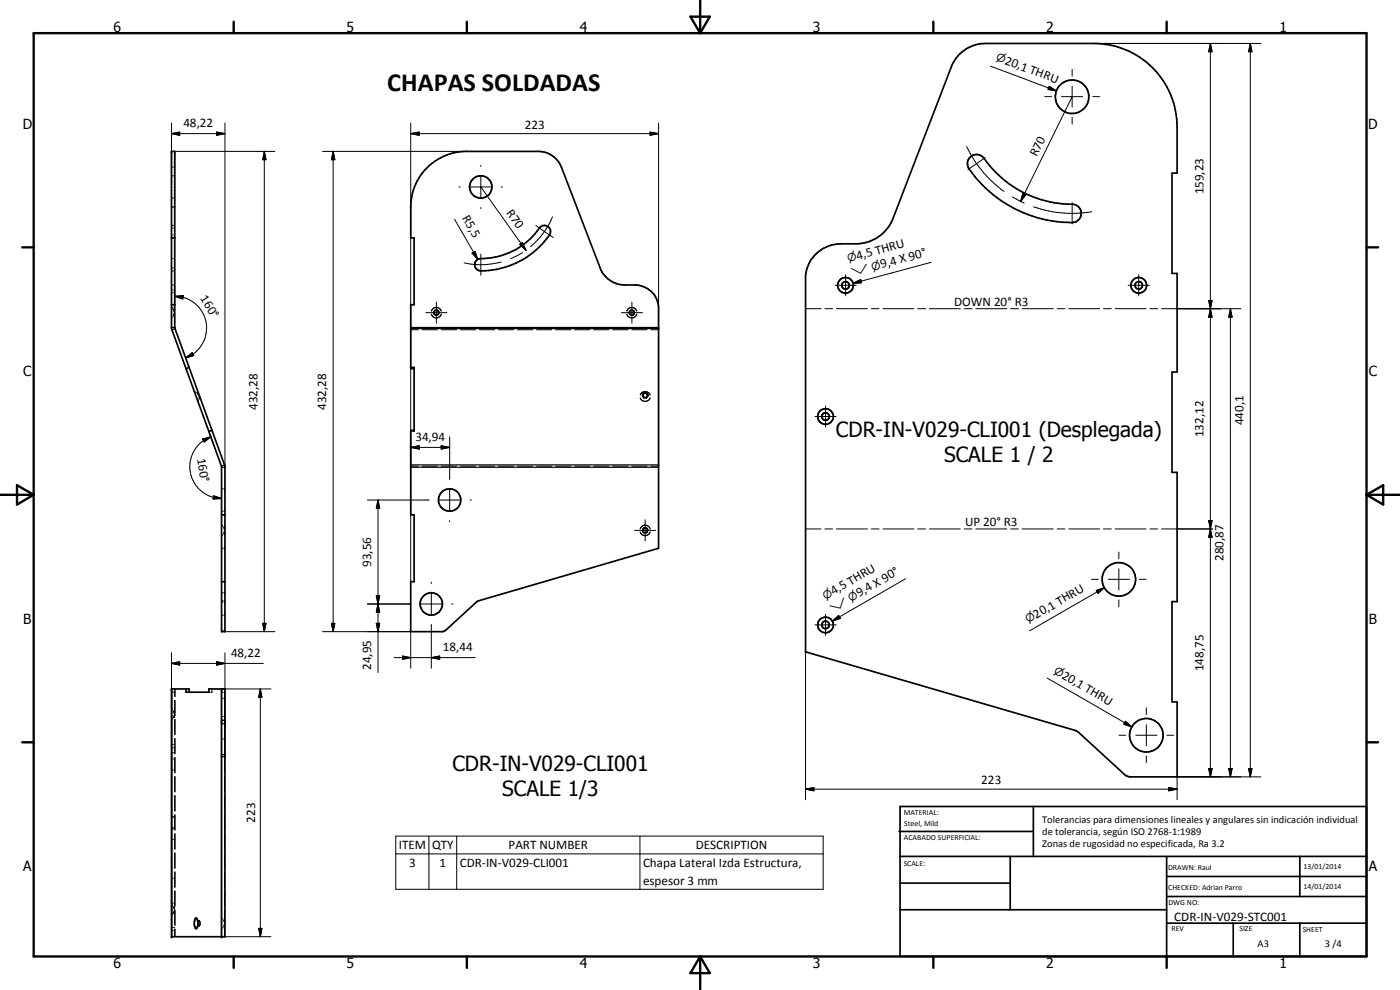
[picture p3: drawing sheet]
<svg xmlns="http://www.w3.org/2000/svg" width="420mm" height="297mm" viewBox="0 0 420 297" stroke-linecap="round" stroke-linejoin="round" font-family="sans-serif">
<g fill="#000">
<circle cx="52.3" cy="93.1" r=".18"/>
<circle cx="59.4" cy="118" r=".18"/>
<circle cx="59.9" cy="119.4" r=".18"/>
<circle cx="192.9" cy="118.6" r=".18"/>
<circle cx="192.9" cy="118.7" r=".18"/>
<circle cx="193.2" cy="119.3" r=".18"/>
<circle cx="194" cy="119.3" r=".18"/>
<circle cx="194.4" cy="118.6" r=".18"/>
<circle cx="194.4" cy="118.7" r=".18"/>
<circle cx="67.3" cy="159.9" r=".18"/>
<circle cx="67.3" cy="158.4" r=".18"/>
<circle cx="51.5" cy="206.7" r=".25"/>
<circle cx="66.5" cy="206.7" r=".25"/>
<circle cx="67.3" cy="276.3" r=".18"/>
<circle cx="51.5" cy="281.1" r=".25"/>
<circle cx="66.5" cy="281.1" r=".25"/>
</g>
<g fill="none" stroke="#000" stroke-width=".35">
<path d="M51.5 52.7h.3M51.5 59.4h.3M52.1 52.7h.3M52.1 59.4h.3M51.5 62.1h.9M51.5 67.6h.3M52.1 67.6h.3M51.5 98.3h.9M51.5 81.3h.3M51.5 92.2l.2 .3M51.5 85.5h.3M51.7 95.1l-.2 .3"/>
<path d="M52 92.8l.3 .3M52.1 81.3h.3M52.1 85.5h.3M52.3 93.1v.5M52.3 94.1v.5M52.3 94.6l-.3 .2M52.3 94.6h.1M52.3 93.1h.1M52.5 98.6l-.9 .3M123.3 98.3h74.3M123.3 98.6h74.3M129.5 93.3a1.52 1.52 0 0 1 1.4-1.1 1.52 1.52 0 0 1 1.5 1.1"/>
<path d="M129.5 94.3a1.51 1.51 0 0 0 1.4 1.1 1.51 1.51 0 0 0 1.5-1.1M188.1 94.3a1.54 1.54 0 0 0 1.5 1.1 1.54 1.54 0 0 0 1.5-1.1M188.1 93.3a1.55 1.55 0 0 1 1.5-1.1 1.55 1.55 0 0 1 1.5 1.1M58.3 117.5l.4 .1M59 117.8l.4 .2M59.4 118l.1 .4M59.4 117.9v.1M59.5 117.9h.1M59.7 118.9l.2 .5M59.9 119.4l-.2 .3M60.1 119.3l-.2 .1M192.1 118.5a1.59 1.59 0 0 1 1.5-1 1.59 1.59 0 0 1 1.5 1"/>
<path d="M192.1 119.4a1.59 1.59 0 0 0 1.5 1 1.59 1.59 0 0 0 1.5-1M192.9 118.7l.3 .6M194.4 118.7l-.4 .6M59.6 120.1l-.2 .3M67.4 139.5l-.9 .4M123.3 129.5h.3M123.3 139.5h74.3M124.3 129.1v.1M124.3 129.3l-.3 .2M66.5 157.6l.3 .3M66.5 140.2h1M66.5 153.4h.4"/>
<path d="M66.5 146.7h.4M67.1 158.1l.2 .3M67.2 153.4h.3M67.2 146.7h.3M67.3 158.4v.5M67.3 159.4v.5M67.3 159.9l-.2 .2M67.3 159.9h.1M67.3 158.4h.1M67.5 159.9h.1M67.5 158.4h.1M123.3 140.2h74.3"/>
<path d="M192.1 158.7a1.55 1.55 0 0 1 1.5-1.1 1.55 1.55 0 0 1 1.5 1.1M192.1 159.6a1.55 1.55 0 0 0 1.5 1.1 1.55 1.55 0 0 0 1.5-1.1M66.5 164.5h.4M66.5 177.8h.4M66.8 160.4l-.3 .3M67.2 164.5h.3M67.2 177.8h.3M66.5 184.6h.4M67.2 184.6h.3M51.5 207.7h.3M51.5 212.8l.2 .3M51.6 206.7v74.4"/>
<path d="M51.7 215.7l-.2 .2M52 213.4l.3 .2M52.1 207.7h.3M52.3 213.6v.5M52.3 214.6v.5M52.3 215.1l-.3 .3M52.3 215.1h.1M52.3 213.6h.1M52.4 206.7v2.3M52.4 210.1v4.6M52.4 215.9v4.5M62.7 207.7h.3"/>
<path d="M63.6 207.4v.3h-.3M63.6 206.7v.4M66.5 206.7v74.4M66.5 207.7h.4M66.5 217.2h1M66.5 216.1h1M66.5 215h.4M66.5 216.2h.4M66.5 209.5h.4M67.2 207.7h.3M67.2 215h.3M67.2 216.2h.3"/>
<path d="M67.2 209.5h.3M51.5 225.8h.3M51.5 224.4h.3M51.5 231.1h.3M52.1 225.8h.3M52.1 224.4h.3M52.1 231.1h.3M52.4 221.6v4.5M52.4 227.3v4.6M52.4 233v4.6M52.4 238.7v4.6M66.5 226.4h1"/>
<path d="M66.5 227.1h1M66.5 221.7h.4M67.2 221.7h.3M51.5 248.7h.3M52.1 248.7h.3M52.4 244.5v4.5M52.4 250.2v4.6M52.4 255.9v4.6M51.5 271.5l.2 .2M51.7 274.3l-.2 .3M52 272l.3 .3M52.3 272.3v.5"/>
<path d="M52.3 273.3v.5M52.3 273.8l-.3 .3M52.3 273.8h.1M52.3 272.3h.1M52.4 261.6v4.6M52.4 267.3v4.6M52.4 273v4.6M52.4 278.8v2.3M59 275.6l.3 .2M59.3 278.3l-.3 .2M59.4 276.8l.1-.4a.77 .77 0 0 1 .6 .5 .77 .77 0 0 1-.2 .8h-.4l-.1-.4M59.5 276.1l.2 .3"/>
<path d="M59.6 277.6l.2 .2M59.7 276.3v.1M59.7 277.7l-.2 .3M59.7 276.4l.1 .2M59.8 276.3l-.2 .2M59.8 277.5l-.1 .3M66.5 275.5l.3 .3M66.8 278.3l-.3 .3M67.1 276.1l.2 .2M67.3 276.3v.5M67.3 277.3v.5M67.3 277.8l-.2 .3"/>
<path d="M67.3 277.8h.1M67.3 276.3h.1M67.5 277.8h.1M67.5 276.3h.1"/>
</g>
<g fill="none" stroke="#000" stroke-width=".3">
<path d="M297.3 19.9l19.8 7.4M328.2 13h50.2M363.3 13l.5 2.5h-1.1zM363.3 13v220.1M375.2 13l.5 2.5h-1zM375.2 13v220.1M51.5 36.9v25.2M65 39.6l2.5 .5-2.5 .5zM67.5 36.9v103.3M123.3 36.9v137.6M195.1 39.6l2.5 .5-2.5 .5zM197.6 36.9v103.3"/>
<path d="M313.6 29h2M314.9 25.9l2.2 1.4-2.6-.5zM318.6 29h6.3M321.8 29h.1M321.8 29l-15.5 31.5M321.8 20.8v2.1M321.8 25.8v6.4M321.8 35.2v2M327.9 29h2.1M51.5 40.1l2.4-.5v1zM51.5 50.1h.3M51.5 40.1h16"/>
<path d="M52.1 50.1h.3M52.4 45.4h30.1M79.3 45.4l.5 2.5h-.9zM79.3 45.4v144.1M96.8 45.4h43.1M100 45.4l.5 2.5h-1zM100 45.4v144.1M123.3 40.1l2.5-.5v1zM123.3 40.1h74.3M137.7 56.1h.4M141.1 56.1h6.4M144.3 56.1h.1"/>
<path d="M144.3 56.1l13.5 19M144.3 49.6v.3M144.3 52.9v6.4M150.4 56.1h.4M290.1 44l3 5.1M293.1 49.1l3.8 4.5 4.4 3.8M293.1 49.1l-2.6 1.8M295.7 47.3l-2.6 1.8M303.9 59.1l3.5 1.9M307 58l.9 .4-1.6 2.1zM51.5 77.6h.3M51.5 70.5h.3"/>
<path d="M51.5 68.4h.3M52.1 77.6h.3M52.1 70.5h.3M52.1 68.4h.3M136.4 65.8l7 12.1M141.7 75.9l.9-.5 .8 2.5zM144.3 62.3v.3M144.3 76.2v6.4M150.4 78.6a22.8 22.8 0 0 1-11.1 .3M156 73.3l.8-.5 1 2.3zM156.8 75.8l-3.6 1.8M160.8 67.6l2.6 1.9"/>
<path d="M163.4 69.5l-2 2.4-2.2 2.1M163.4 69.5l2.6 1.8M165.8 65.1l-.8 1.8-1.6 2.6M279.5 78.7l-23.5 6.3M310.2 62.1a35.2 35.2 0 0 0 17.4 1.4M321.8 60.8v6.4M51.5 87h.3M51.5 87.8h.3M51.5 92.4h.3M51.5 80.4h.3M52.1 87h.3M52.1 87.8h.3"/>
<path d="M52.1 92.4h.3M52.1 80.4h.3M52.4 88.9l2.6-.2-.1 1zM52.4 88.9a9.3 9.3 0 0 1 5.8 1.9 9.5 9.5 0 0 1-.3 15.5l-2.2 1.1M52.4 85.7v5.7M123.3 98.9h2.2M126.7 98.9h4.6M127.8 93.8h6.3M131 90.6v6.4M132.4 98.9h4.6M138.2 98.9h4.5M143.9 98.9h4.6"/>
<path d="M149.6 98.9h4.6M155.3 98.9h4.6M161 98.9h4.6M166.7 98.9h4.6M172.5 98.9h4.5M178.2 98.9h4.5M183.9 98.9h4.6M186.5 93.8h6.3M189.6 98.9h4.6M189.6 90.6v6.4M195.4 98.9h2.2M241.8 92.6h4.6"/>
<path d="M247.6 92.6h2.3M250.6 85.6h6.4M251 92.6h9.3M253.8 82.4v6.4M256 85l2.3-1.1 .3 .9zM261.5 92.6h2.3M265 92.6h9.3M275.4 92.6h2.4M278.9 92.6h9.3M289.4 92.6h2.3M292.9 92.6h9.3M303.3 92.6h2.3"/>
<path d="M306.8 92.6h9.3M317.3 92.6h2.3M320.7 92.6h9.3M331.2 92.6h2.3M334.7 92.6h9.2M338.6 85.6h6.3M341.7 82.4v6.4M345.1 92.6h2.3M348.6 92.6h23.8M362.7 90.2h1.1l-.5 2.4zM363.3 92.6l.5 2.6h-1.1zM369.3 92.6l.5 2.6h-1z"/>
<path d="M369.3 92.6v140.5M55.7 107.4l2-1.6 .5 .9zM60.8 131.7l2.5-.6-2 1.5zM62.7 129.5l1.6 4.5M63.3 131.1a9.1 9.1 0 0 0-4.8 3.8 9.5 9.5 0 0 0 5.5 14.3l2.5 .4M123.3 134.2l2.5-.5v1zM123.3 139.9h2.2M123.3 134.2h11.6M126.7 139.9h4.6M132.4 133.7l2.5 .5-2.5 .5zM132.4 139.9h4.6M134.9 131.1v12.7"/>
<path d="M138.2 139.9h4.5M143.9 139.9h4.6M149.6 139.9h4.6M155.3 139.9h4.6M161 139.9h4.6M166.7 139.9h4.6M172.5 139.9h4.5M178.2 139.9h4.5M183.9 139.9h4.6M189.6 139.9h4.6M195.4 139.9h2.2M244.6 125h6.3"/>
<path d="M247.8 121.8v6.3M64.1 148.8l2.4 .8-2.5 .1zM110.3 150h18.5M113.4 150l.5 2.5h-1zM113.4 150v51.8M131.8 150h6.3M134.9 146.9v6.3M134.9 156.2v.3M141.1 150h.4M190.4 159.1h6.4M193.6 156v6.3M241.8 158.7h4.6"/>
<path d="M247.6 158.7h2.3M251 158.7h9.3M261.5 158.7h2.3M265 158.7h9.3M275.4 158.7h2.4M278.9 158.7h9.3M289.4 158.7h2.3M292.9 158.7h9.3M303.3 158.7h2.3M306.8 158.7h9.3M317.3 158.7h2.3M320.7 158.7h9.3"/>
<path d="M331.2 158.7h2.3M334.7 158.7h9.2M345.1 158.7h2.3M348.6 158.7h15.3M362.7 156.2h1.1l-.5 2.5zM362.7 156.2l1.1 5h-1.1l1.1-5zM363.3 158.7l.5 2.5h-1.1zM112.9 178.7h1l-.5 2.5zM129.4 174.7v.3M129.4 178.1v6.3M271.8 173.7l-22 12.7M327.6 173.8h2"/>
<path d="M329 177.2l2.4-.9-1.9 1.8zM331.4 176.3l-22.4 13M332.6 173.8h6.4M335.8 165.7v1.9M335.8 170.6v6.4M342 173.8h2M51.5 199.1l2.4-.6v1.1zM51.5 195.9v10.8M51.5 199.1h27.5M65 198.5l2.5 .6-2.5 .5zM66.5 180.6h.4M66.5 180.3h.4"/>
<path d="M66.5 189.1h.4M67.2 180.6h.3M67.2 180.3h.3M67.2 189.1h.3M67.5 195.9v31.2M67.5 189.5h15M78.9 187h.9l-.5 2.5zM96.8 189.5h26.5v11M99.5 187h1l-.5 2.5zM110.3 181.2h13M112.9 187h1l-.5 2.5zM113.4 181.2l.5 2.5h-1z"/>
<path d="M118.3 197.3h24.3M120.8 196.8l2.5 .5-2.5 .5zM126.3 181.2h6.3M129.4 197.3l2.5-.5v1zM129.4 187.4v13.1M135.6 181.2h.4M241.8 195.6v44.3M244.6 187.5h6.3M247.8 184.3v6.4M249.8 186.4l1.9-1.7 .5 .8zM335.8 180v2M52.5 206.7v2.3"/>
<path d="M52.5 210.1v4.6M52.5 215.9v4.5M66.5 206.7h14.8M67.4 206.7v2.3M67.4 210.1v4.6M67.4 215.9v4.5M78.1 206.7l.5 2.5h-1zM78.1 206.7v74.4M314.3 203.5l25.4 14.6M337.8 216.4l1.9 1.7-2.4-.8zM344 212.4v2M344 217.4v6.4"/>
<path d="M51.5 227.7h.3M51.5 223.4h.3M52.1 227.7h.3M52.1 223.4h.3M52.5 221.6v4.5M52.5 227.3v4.6M52.5 233v4.6M52.5 238.7v4.6M67.4 221.6v4.5M67.4 227.3v4.6M67.4 233v4.6M67.4 238.7v4.6"/>
<path d="M241.8 236.8l2.5-.5v1zM241.8 236.8h111.5M335.8 220.6h2.1M340.9 220.6h6.3M344 226.8v2M350.2 220.6h2M350.8 236.3l2.5 .5-2.5 .5zM362.7 230.6h1.1l-.5 2.5zM368.8 230.6h1l-.5 2.5zM374.7 230.6h1l-.5 2.5zM378.4 233.1h-25.1v6.8M51.5 245h.3"/>
<path d="M51.5 251.9h.3M51.5 248.3h.3M51.5 245.3h.3M52.1 245h.3M52.1 251.9h.3M52.1 248.3h.3M52.1 245.3h.3M52.5 244.5v4.5M52.5 250.2v4.6M52.5 255.9v4.6M67.4 244.5v4.5M67.4 250.2v4.6"/>
<path d="M67.4 255.9v4.6M118.8 250.9h128.2v15.9h-128.2zM118.8 256.2h128.2M128.7 250.9v15.9M137.1 250.9v15.9M192.1 250.9v15.9M51.5 278.3h.3M51.5 279.2h.3M51.5 271h.3M51.5 263.5h.3M51.5 273.9h.3M52.1 278.3h.3"/>
<path d="M52.1 279.2h.3M52.1 271h.3M52.1 263.5h.3M52.1 273.9h.3M52.5 261.6v4.6M52.5 267.3v4.6M52.5 273v4.6M52.5 278.8v2.3M67.4 261.6v4.6M67.4 267.3v4.6M67.4 273v4.6M67.4 278.8v2.3"/>
<path d="M77.6 278.6h1l-.5 2.5zM66.5 281.1h14.8"/>
</g>
<g fill="none" stroke="#000" stroke-width=".51">
<path d="M287.5 16.8a11 11 0 0 1 8.2-3.8h32.5a25 25 0 0 1 25.1 25v13.9h-1.6v30.1h1.6v29.6h-1.6v30.1h1.6v38.8h-1.6v30.1h1.6v22.5l-14.8-.1-1-.6-13.8-12.7-1-.5-80.9-23.6v-112.9a10.6 10.6 0 0 1 10.7-9.5h5.2a12 12 0 0 0 10.3-7.8l17.8-46.1zM290.9 47.4a2.75 2.75 0 0 1 4.4 .1 32.6 32.6 0 0 0 27.2 13.9 2.76 2.76 0 0 1 2 3 2.76 2.76 0 0 1-2.7 2.4 37.4 37.4 0 0 1-31.3-16.8l-.1-1.6zM51.5 71.4h.9M142.9 78.2l.2-.2a2.73 2.73 0 0 1 2.3-.4 22.1 22.1 0 0 0 16.9-9.6 1.84 1.84 0 0 1 2.4 .2 1.84 1.84 0 0 1 .2 2.3 24.7 24.7 0 0 1-21.2 10.7 1.83 1.83 0 0 1-.8-3zM51.5 91.4h.9M55.8 110.6l-4.3-12v-53.2h.9v52.9l11.2 30.8M55.8 110.6l6.9 18.9M56.8 110.2l-1 .4M123.3 110.2h1v18.9h-1v25.4h1v20h-1v15h9.3l1.2-.4 9.6-8.8 54.2-15.8v-72.1a7.1 7.1 0 0 0-6.6-6.9h-3.4a8 8 0 0 1-7.5-5.1l-11.6-30.3a7.5 7.5 0 0 0-6.9-4.7h-21.7a16.8 16.8 0 0 0-16.6 16.7v9.3h1v20h-1v19.2h1M193.9 118a.68 .68 0 0 1 .5 .7 .68 .68 0 0 1-.6 .6l-.7-.2-.2-.7M193.9 118l-.7 .1-.3 .6M193.9 118h-.6l-.3 .3"/>
<path d="M193.9 118l.5 .7M63.6 129.1l-.9 .4M63.6 129.1l3.9 10.7v49.7h-1v-49.5l-3.8-10.5M66.5 154.5h1M66.5 174.5h1M55.8 206.7v1h6.9v-1h4.8v74.4h-16v-74.4h5.3v1M66.5 206.7v74.4M269.8 249.5h40.3M270.1 242h140v45h-140zM270.1 257h140M303.2 257v16M310.1 242v15"/>
<path d="M350.1 257v30M390.1 257v12M58.6 275.6l.1-.1a.95 .95 0 0 1 .7 1.2l-.1 1.2-.2 .6-.4 .1a3.2 3.2 0 0 1-.1-3zM270.1 265h33.1M270.1 273h80M350.1 277h60M350.1 269h60M350.1 263h60M370.1 277v10M390.1 277v10"/>
<circle cx="321.8" cy="29" r="5"/>
<circle cx="144.3" cy="56.1" r="3.4"/>
<circle cx="131" cy="93.8" r=".74"/>
<circle cx="189.6" cy="93.8" r=".75"/>
<circle cx="253.8" cy="85.6" r="2.36"/>
<circle cx="253.8" cy="85.6" r="1.12"/>
<circle cx="341.8" cy="85.6" r="2.35"/>
<circle cx="341.8" cy="85.6" r="1.13"/>
<circle cx="247.7" cy="125" r="1.12"/>
<circle cx="247.8" cy="125" r="2.36"/>
<circle cx="134.9" cy="150" r="3.4"/>
<circle cx="193.6" cy="159.2" r=".77"/>
<circle cx="335.8" cy="173.8" r="5"/>
<circle cx="129.5" cy="181.2" r="3.4"/>
<circle cx="247.7" cy="187.5" r="2.34"/>
<circle cx="247.7" cy="187.5" r="1.13"/>
<circle cx="344" cy="220.6" r="5"/>
</g>
<g fill="none" stroke="#000" stroke-width=".71">
<path d="M10.1 9.9h400v277.1h-400zM70.1 6.5v3.4M140.1 6.5v3.4M207.2 5h5.8l-2.9 4.9zM210.1 0v9.9M280.1 6.5v3.4M350.1 6.5v3.4M6.7 74.2h3.4M410.1 74.2h3.5M.1 148.5h10M5.1 145.6l5 2.9-5 2.9zM410.1 148.5h10"/>
<path d="M410.1 148.5l5-2.9v5.8zM6.7 222.7h3.4M410.1 222.7h3.5M70.1 287v3.4M140.1 287v3.4M210.1 287v10M210.1 287l2.9 5h-5.8zM280.1 287v3.4M350.1 287v3.4"/>
</g>
<g fill="#000">
<path d="M363.3 13l.5 2.5h-1.1zM375.2 13l.5 2.5h-1zM51.5 40.1l2.4-.5v1zM123.3 40.1l2.5-.5v1zM314.9 25.9l2.2 1.4-2.6-.5zM65 39.6l2.5 .5-2.5 .5zM79.3 45.4l.5 2.5h-.9zM100 45.4l.5 2.5h-1zM195.1 39.6l2.5 .5-2.5 .5zM307 58l.9 .4-1.6 2.1zM141.7 75.9l.9-.5 .8 2.5zM156 73.3l.8-.5 1 2.3z"/>
<path d="M52.4 88.9l2.6-.2-.1 1zM256 85l2.3-1.1 .3 .9zM362.7 90.2h1.1l-.5 2.4zM363.3 92.6l.5 2.6h-1.1zM369.3 92.6l.5 2.6h-1zM55.7 107.4l2-1.6 .5 .9zM60.8 131.7l2.5-.6-2 1.5zM123.3 134.2l2.5-.5v1zM132.4 133.7l2.5 .5-2.5 .5zM64.1 148.8l2.4 .8-2.5 .1zM113.4 150l.5 2.5h-1zM362.7 156.2h1.1l-.5 2.5z"/>
<path d="M112.9 178.7h1l-.5 2.5zM329 177.2l2.4-.9-1.9 1.8zM363.3 158.7l.5 2.5h-1.1zM51.5 199.1l2.4-.6v1.1zM65 198.5l2.5 .6-2.5 .5zM78.9 187h.9l-.5 2.5zM99.5 187h1l-.5 2.5zM112.9 187h1l-.5 2.5zM113.4 181.2l.5 2.5h-1zM120.8 196.8l2.5 .5-2.5 .5zM129.4 197.3l2.5-.5v1zM249.8 186.4l1.9-1.7 .5 .8z"/>
<path d="M78.1 206.7l.5 2.5h-1zM337.8 216.4l1.9 1.7-2.4-.8zM241.8 236.8l2.5-.5v1zM350.8 236.3l2.5 .5-2.5 .5zM362.7 230.6h1.1l-.5 2.5zM368.8 230.6h1l-.5 2.5zM374.7 230.6h1l-.5 2.5zM77.6 278.6h1l-.5 2.5z"/>
</g>
<text font-size="7.9" x="116.2" y="27.3">CHAPAS SOLDADAS</text>
<g font-size="6.3">
<text x="250.9" y="131.2">CDR-IN-V029-CLI001 (Desplegada)</text>
<text x="283.3" y="138.7">SCALE 1 / 2</text>
<text x="135.8" y="231.4">CDR-IN-V029-CLI001</text>
<text x="150.7" y="239">SCALE 1/3</text>
</g>
<g font-size="4.2">
<text x="34" y="9.6">6</text>
<text x="104" y="9.6">5</text>
<text x="174" y="9.6">4</text>
<text x="244" y="9.6">3</text>
<text x="314" y="9.6">2</text>
<text x="384" y="9.6">1</text>
<text x="6.8" y="38.7">D</text>
<text x="410.6" y="38.7">D</text>
<text x="7" y="112.9">C</text>
<text x="410.8" y="112.9">C</text>
<text x="7" y="187.1">B</text>
<text x="410.8" y="187.1">B</text>
<text x="7" y="261.4">A</text>
<text x="410.8" y="261.4">A</text>
<text x="34" y="290.4">6</text>
<text x="104" y="290.4">5</text>
<text x="174" y="290.4">4</text>
<text x="244" y="290.4">3</text>
<text x="314" y="290.4">2</text>
<text x="384" y="290.4">1</text>
</g>
<g font-size="3.9">
<text x="301.4" y="19.1" transform="rotate(20 301.4 19.1)">20,1 THRU</text>
<text x="55" y="38.1">48,22</text>
<text x="157.5" y="38.6">223</text>
<text x="311.1" y="47.1" transform="rotate(-64 311.1 47.1)">R70</text>
<text x="361.2" y="58.3" transform="rotate(-90 361.2 58.3)">159,23</text>
<text x="138.6" y="65.4" transform="rotate(60 138.6 65.4)">R5,5</text>
<text x="151.8" y="64" transform="rotate(54 151.8 64)">R70</text>
<text x="257.3" y="77.9" transform="rotate(-15 257.3 77.9)">4,5 THRU</text>
<text x="264.6" y="80.5" transform="rotate(-15 264.6 80.5)">9,4 X 90°</text>
<text x="59.9" y="89.5" transform="rotate(58 59.9 89.5)">160°</text>
<text x="286.3" y="91.9">DOWN 20° R3</text>
<text x="77.3" y="123" transform="rotate(-90 77.3 123)">432,28</text>
<text x="97.9" y="123" transform="rotate(-90 97.9 123)">432,28</text>
<text x="361.2" y="131.2" transform="rotate(-90 361.2 131.2)">132,12</text>
<text x="373.2" y="127.6" transform="rotate(-90 373.2 127.6)">440,1</text>
<text x="59.1" y="137.7" transform="rotate(80 59.1 137.7)">160°</text>
<text x="124.7" y="132.2">34,94</text>
<text x="289.6" y="157.9">UP 20° R3</text>
<text x="111.4" y="170.1" transform="rotate(-90 111.4 170.1)">93,56</text>
<text x="367.2" y="168.4" transform="rotate(-90 367.2 168.4)">280,87</text>
<text x="250.1" y="178.6" transform="rotate(-30 250.1 178.6)">4,5 THRU</text>
<text x="257.8" y="179.2" transform="rotate(-30 257.8 179.2)">9,4 X 90°</text>
<text x="311" y="185.7" transform="rotate(-30 311 185.7)">20,1 THRU</text>
<text x="69.3" y="197">48,22</text>
<text x="132.9" y="195.2">18,44</text>
<text x="111.4" y="201" transform="rotate(-90 111.4 201)">24,95</text>
<text x="318.5" y="203.4" transform="rotate(30 318.5 203.4)">20,1 THRU</text>
<text x="361.2" y="201.4" transform="rotate(-90 361.2 201.4)">148,75</text>
<text x="294.5" y="235.2">223</text>
<text x="76.6" y="246.9" transform="rotate(-90 76.6 246.9)">223</text>
<text x="119.7" y="254.8">ITEM</text>
<text x="129.7" y="254.8">QTY</text>
<text x="152.6" y="254.8">PART NUMBER</text>
<text x="208.8" y="254.8">DESCRIPTION</text>
<text x="122.8" y="260.1">3</text>
<text x="131.9" y="260.1">1</text>
<text x="138" y="260.1">CDR-IN-V029-CLI001</text>
<text x="193" y="260.2">Chapa Lateral Izda Estructura,</text>
<text x="193" y="265.5">espesor 3 mm</text>
<text x="352.4" y="276.3">CDR-IN-V029-STC001</text>
</g>
<g font-size="3.3">
<text x="298.8" y="18.1" transform="rotate(20 298.8 18.1)">n</text>
<text x="254.6" y="78.7" transform="rotate(-15 254.6 78.7)">n</text>
<text x="255.8" y="82.9" transform="rotate(-15 255.8 82.9)">w</text>
<text x="261.9" y="81.2" transform="rotate(-15 261.9 81.2)">n</text>
<text x="247.7" y="180" transform="rotate(-30 247.7 180)">n</text>
<text x="249.9" y="183.8" transform="rotate(-30 249.9 183.8)">w</text>
<text x="255.4" y="180.6" transform="rotate(-30 255.4 180.6)">n</text>
<text x="308.6" y="187.1" transform="rotate(-30 308.6 187.1)">n</text>
<text x="316" y="202" transform="rotate(30 316 202)">n</text>
</g>
<g font-size="3.1">
<text x="312.7" y="246.8">Tolerancias para dimensiones lineales y angulares sin indicación individual</text>
<text x="312.7" y="250.4">de tolerancia, según ISO 2768-1:1989</text>
<text x="312.7" y="254">Zonas de rugosidad no especificada, Ra 3.2</text>
<text x="377.4" y="284.1">A3</text>
<text x="397.6" y="284.2">3 /4</text>
</g>
<g font-size="2.4">
<text x="271.2" y="244.4">MATERIAL:</text>
<text x="271.3" y="252">ACABADO SUPERFICIAL:</text>
<text x="271.4" y="247.9">Steel, Mild</text>
<text x="271.2" y="259.7">SCALE:</text>
<text x="350.6" y="261">DRAWN: Raul</text>
<text x="391.2" y="260.6">13/01/2014</text>
<text x="350.6" y="267">CHECKED: Adrian Parro</text>
<text x="391.2" y="266.7">14/01/2014</text>
<text x="350.6" y="271.4">DWG NO:</text>
<text x="351.6" y="279.3">REV</text>
<text x="372" y="279.4">SIZE</text>
<text x="391" y="279.6">SHEET</text>
</g>
</svg>
